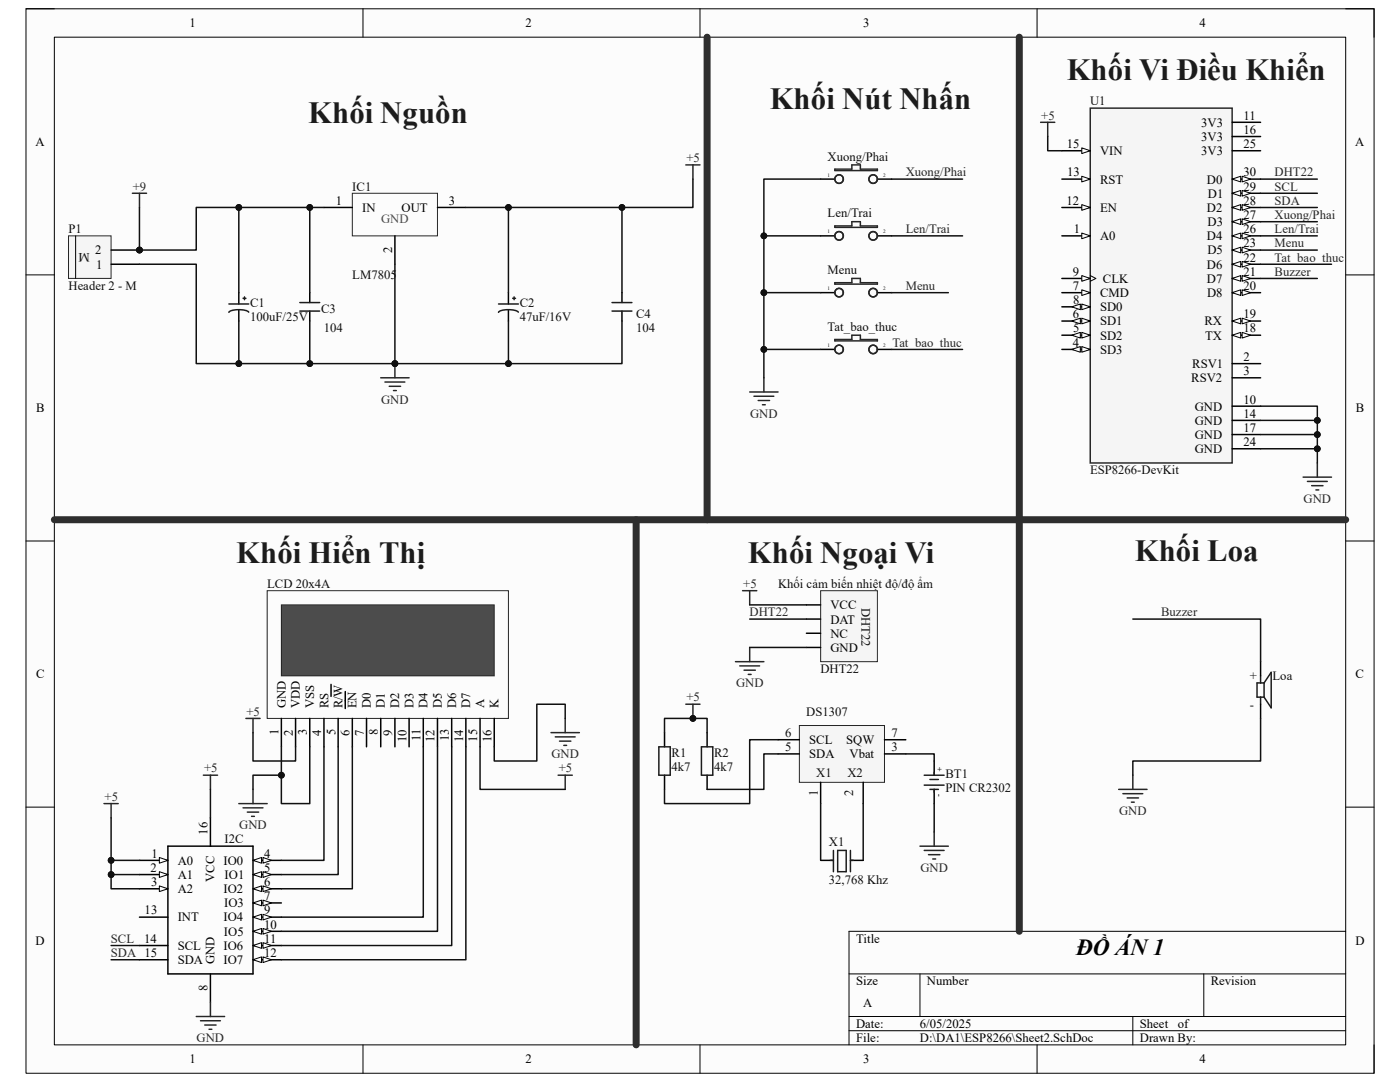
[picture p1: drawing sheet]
<svg xmlns="http://www.w3.org/2000/svg" width="279mm" height="216mm" viewBox="0 0 279 216" stroke-linecap="round" stroke-linejoin="round" font-family="sans-serif">
<path d="M5.2 1.8h269v212.4h-269z" fill-rule="evenodd" fill="#fcfcfc"/>
<path d="M5.2 1.8h269v212.4h-269z" fill="none" stroke="#000" stroke-width=".2"/>
<path d="M10.8 7.4h257.8v201.1h-257.8z" fill-rule="evenodd" fill="#fcfcfc"/>
<g fill="none" stroke="#000" stroke-width=".2">
<path d="M5.2 1.7h5.6M10.8 7.4h257.8v201.1h-257.8zM72.4 1.7v5.7M139.7 1.8v5.6M207 1.8v5.6M268.6 1.8h5.6v5.6M5.2 54.9h5.6M268.6 54.9h5.6M5.2 107.9h5.6M268.6 107.9h5.6M5.2 161.1h5.6M268.6 161.1h5.6"/>
<path d="M169.4 194.3h99.2M183.6 194.3v8.5M240.2 194.3v8.5M268.6 185.8h-99.2v22.7M72.4 208.5v5.7M139.7 208.5v5.7M169.4 202.8h99.2M169.4 205.7h99.2M207 208.5v5.7M226.1 202.8v5.7M274.2 208.5v5.7"/>
</g>
<path d="M217.6 21.6h28.3v70.8h-28.3z" fill-rule="evenodd" fill="#f5f5f5"/>
<path d="M217.6 21.6h28.3v70.8h-28.3z" fill="none" stroke="#262626" stroke-width=".3"/>
<path d="M211.9 30.1h5.7" fill="none" stroke="#000" stroke-width=".3"/>
<path d="M215.9 29.5l1.7 .6-1.7 .5z" fill="#fbfbfb"/>
<path d="M215.9 29.5l1.7 .6-1.7 .5z" fill="none" stroke="#000" stroke-width=".2"/>
<path d="M211.9 35.7h5.7" fill="none" stroke="#000" stroke-width=".3"/>
<path d="M215.9 35.2l1.7 .5-1.7 .6z" fill="#fbfbfb"/>
<path d="M215.9 35.2l1.7 .5-1.7 .6z" fill="none" stroke="#000" stroke-width=".2"/>
<path d="M211.9 41.4h5.7" fill="none" stroke="#000" stroke-width=".3"/>
<path d="M215.9 40.8l1.7 .6-1.7 .6z" fill="#fbfbfb"/>
<path d="M215.9 40.8l1.7 .6-1.7 .6z" fill="none" stroke="#000" stroke-width=".2"/>
<path d="M211.9 47.1h5.7" fill="none" stroke="#000" stroke-width=".3"/>
<path d="M215.9 46.5l1.7 .6-1.7 .5z" fill="#fbfbfb"/>
<path d="M215.9 46.5l1.7 .6-1.7 .5z" fill="none" stroke="#000" stroke-width=".2"/>
<path d="M211.9 55.6h5.7" fill="none" stroke="#000" stroke-width=".3"/>
<path d="M215.9 55l1.7 .6-1.7 .5z" fill="#fbfbfb"/>
<path d="M215.9 55l1.7 .6-1.7 .5zM217.6 55l1.1 .6-1.1 .5" fill="none" stroke="#000" stroke-width=".2"/>
<path d="M211.9 58.4h5.7" fill="none" stroke="#000" stroke-width=".3"/>
<path d="M215.9 57.8l1.7 .6-1.7 .6z" fill="#fbfbfb"/>
<path d="M215.9 57.8l1.7 .6-1.7 .6z" fill="none" stroke="#000" stroke-width=".2"/>
<path d="M211.9 61.2h5.7" fill="none" stroke="#000" stroke-width=".3"/>
<path d="M215.9 60.7l1.7 .5-1.7 .6z" fill="#fbfbfb"/>
<path d="M215.9 60.7l1.7 .5-1.7 .6z" fill="none" stroke="#000" stroke-width=".2"/>
<path d="M213.9 61.2l1.7-.5v1.1z" fill="#fbfbfb"/>
<path d="M213.9 61.2l1.7-.5v1.1z" fill="none" stroke="#000" stroke-width=".2"/>
<path d="M211.9 64.1h5.7" fill="none" stroke="#000" stroke-width=".3"/>
<path d="M215.9 63.5l1.7 .6-1.7 .5z" fill="#fbfbfb"/>
<path d="M215.9 63.5l1.7 .6-1.7 .5z" fill="none" stroke="#000" stroke-width=".2"/>
<path d="M213.9 64.1l1.7-.6v1.1z" fill="#fbfbfb"/>
<path d="M213.9 64.1l1.7-.6v1.1z" fill="none" stroke="#000" stroke-width=".2"/>
<path d="M211.9 66.9h5.7" fill="none" stroke="#000" stroke-width=".3"/>
<path d="M215.9 66.3l1.7 .6-1.7 .6z" fill="#fbfbfb"/>
<path d="M215.9 66.3l1.7 .6-1.7 .6z" fill="none" stroke="#000" stroke-width=".2"/>
<path d="M213.9 66.9l1.7-.6v1.2z" fill="#fbfbfb"/>
<path d="M213.9 66.9l1.7-.6v1.2z" fill="none" stroke="#000" stroke-width=".2"/>
<path d="M211.9 69.7h5.7" fill="none" stroke="#000" stroke-width=".3"/>
<path d="M215.9 69.2l1.7 .5-1.7 .6z" fill="#fbfbfb"/>
<path d="M215.9 69.2l1.7 .5-1.7 .6z" fill="none" stroke="#000" stroke-width=".2"/>
<path d="M213.9 69.7l1.7-.5v1.1z" fill="#fbfbfb"/>
<path d="M213.9 69.7l1.7-.5v1.1z" fill="none" stroke="#000" stroke-width=".2"/>
<path d="M245.9 24.4h5.7M245.9 27.2h5.7M245.9 30.1h5.7M245.9 35.7h5.7" fill="none" stroke="#000" stroke-width=".3"/>
<path d="M245.9 35.7l1.7-.5v1.1z" fill="#fbfbfb"/>
<path d="M245.9 35.7l1.7-.5v1.1z" fill="none" stroke="#000" stroke-width=".2"/>
<path d="M247.9 35.2l1.7 .5-1.7 .6z" fill="#fbfbfb"/>
<path d="M247.9 35.2l1.7 .5-1.7 .6z" fill="none" stroke="#000" stroke-width=".2"/>
<path d="M245.9 38.6h5.7" fill="none" stroke="#000" stroke-width=".3"/>
<path d="M245.9 38.6l1.7-.6v1.1z" fill="#fbfbfb"/>
<path d="M245.9 38.6l1.7-.6v1.1z" fill="none" stroke="#000" stroke-width=".2"/>
<path d="M247.9 38l1.7 .6-1.7 .5z" fill="#fbfbfb"/>
<path d="M247.9 38l1.7 .6-1.7 .5z" fill="none" stroke="#000" stroke-width=".2"/>
<path d="M245.9 41.4h5.7" fill="none" stroke="#000" stroke-width=".3"/>
<path d="M245.9 41.4l1.7-.6v1.2z" fill="#fbfbfb"/>
<path d="M245.9 41.4l1.7-.6v1.2z" fill="none" stroke="#000" stroke-width=".2"/>
<path d="M247.9 40.8l1.7 .6-1.7 .6z" fill="#fbfbfb"/>
<path d="M247.9 40.8l1.7 .6-1.7 .6z" fill="none" stroke="#000" stroke-width=".2"/>
<path d="M245.9 44.2h5.7" fill="none" stroke="#000" stroke-width=".3"/>
<path d="M245.9 44.2l1.7-.5v1.1z" fill="#fbfbfb"/>
<path d="M245.9 44.2l1.7-.5v1.1z" fill="none" stroke="#000" stroke-width=".2"/>
<path d="M247.9 43.7l1.7 .5-1.7 .6z" fill="#fbfbfb"/>
<path d="M247.9 43.7l1.7 .5-1.7 .6z" fill="none" stroke="#000" stroke-width=".2"/>
<path d="M245.9 47.1h5.7" fill="none" stroke="#000" stroke-width=".3"/>
<path d="M245.9 47.1l1.7-.6v1.1z" fill="#fbfbfb"/>
<path d="M245.9 47.1l1.7-.6v1.1z" fill="none" stroke="#000" stroke-width=".2"/>
<path d="M247.9 46.5l1.7 .6-1.7 .5z" fill="#fbfbfb"/>
<path d="M247.9 46.5l1.7 .6-1.7 .5z" fill="none" stroke="#000" stroke-width=".2"/>
<path d="M245.9 49.9h5.7" fill="none" stroke="#000" stroke-width=".3"/>
<path d="M245.9 49.9l1.7-.6v1.2z" fill="#fbfbfb"/>
<path d="M245.9 49.9l1.7-.6v1.2z" fill="none" stroke="#000" stroke-width=".2"/>
<path d="M247.9 49.3l1.7 .6-1.7 .6z" fill="#fbfbfb"/>
<path d="M247.9 49.3l1.7 .6-1.7 .6z" fill="none" stroke="#000" stroke-width=".2"/>
<path d="M245.9 52.7h5.7" fill="none" stroke="#000" stroke-width=".3"/>
<path d="M245.9 52.7l1.7-.5v1.1z" fill="#fbfbfb"/>
<path d="M245.9 52.7l1.7-.5v1.1z" fill="none" stroke="#000" stroke-width=".2"/>
<path d="M247.9 52.2l1.7 .5-1.7 .6z" fill="#fbfbfb"/>
<path d="M247.9 52.2l1.7 .5-1.7 .6z" fill="none" stroke="#000" stroke-width=".2"/>
<path d="M245.9 55.6h5.7" fill="none" stroke="#000" stroke-width=".3"/>
<path d="M245.9 55.6l1.7-.6v1.1z" fill="#fbfbfb"/>
<path d="M245.9 55.6l1.7-.6v1.1z" fill="none" stroke="#000" stroke-width=".2"/>
<path d="M247.9 55l1.7 .6-1.7 .5z" fill="#fbfbfb"/>
<path d="M247.9 55l1.7 .6-1.7 .5z" fill="none" stroke="#000" stroke-width=".2"/>
<path d="M245.9 58.4h5.7" fill="none" stroke="#000" stroke-width=".3"/>
<path d="M245.9 58.4l1.7-.6v1.2z" fill="#fbfbfb"/>
<path d="M245.9 58.4l1.7-.6v1.2z" fill="none" stroke="#000" stroke-width=".2"/>
<path d="M247.9 57.8l1.7 .6-1.7 .6z" fill="#fbfbfb"/>
<path d="M247.9 57.8l1.7 .6-1.7 .6z" fill="none" stroke="#000" stroke-width=".2"/>
<path d="M245.9 64.1h5.7" fill="none" stroke="#000" stroke-width=".3"/>
<path d="M245.9 64.1l1.7-.6v1.1z" fill="#fbfbfb"/>
<path d="M245.9 64.1l1.7-.6v1.1z" fill="none" stroke="#000" stroke-width=".2"/>
<path d="M247.9 63.5l1.7 .6-1.7 .5z" fill="#fbfbfb"/>
<path d="M247.9 63.5l1.7 .6-1.7 .5z" fill="none" stroke="#000" stroke-width=".2"/>
<path d="M245.9 66.9h5.7" fill="none" stroke="#000" stroke-width=".3"/>
<path d="M245.9 66.9l1.7-.6v1.2z" fill="#fbfbfb"/>
<path d="M245.9 66.9l1.7-.6v1.2z" fill="none" stroke="#000" stroke-width=".2"/>
<path d="M247.9 66.3l1.7 .6-1.7 .6z" fill="#fbfbfb"/>
<path d="M247.9 66.3l1.7 .6-1.7 .6z" fill="none" stroke="#000" stroke-width=".2"/>
<path d="M64.7 41.4h5.6M78.8 47.1v5.6M87.3 41.4h5.7M245.9 72.6h5.7M245.9 75.4h5.7M245.9 81h5.7M245.9 83.9h5.7M245.9 86.7h5.7M245.9 89.5h5.7" fill="none" stroke="#000" stroke-width=".3"/>
<path d="M207.7 24.4h2.8M209.1 24.4v2.8" fill="none" stroke="#262626" stroke-width=".3"/>
<path d="M70.3 38.6h17v8.5h-17z" fill="none" stroke="#262626" stroke-width=".2"/>
<circle cx="27.8" cy="49.9" r=".57" fill="#0e0e0e"/>
<circle cx="27.8" cy="49.9" r=".57" fill="none" stroke="#0e0e0e" stroke-width=".2"/>
<path d="M13.7 47.1h8.5v8.5h-8.5z" fill-rule="evenodd" fill="#f5f5f5"/>
<path d="M13.7 47.1h8.5v8.5h-8.5z" fill="none" stroke="#262626" stroke-width=".2"/>
<path d="M22.2 52.7h5.6M22.2 49.9h5.6" fill="none" stroke="#000" stroke-width=".3"/>
<circle cx="27.8" cy="49.9" r=".57" fill="#0e0e0e"/>
<circle cx="27.8" cy="49.9" r=".57" fill="none" stroke="#0e0e0e" stroke-width=".2"/>
<path d="M15.1 47.1v8.5" fill="none" stroke="#000" stroke-width=".2"/>
<path d="M47.7 58.4v2.3M61.8 58.4v2M101.5 58.4v2.3M124.1 58.4v2M47.7 61.8v2.3M61.8 62.1v2M101.5 61.8v2.3M124.1 62.1v2" fill="none" stroke="#000" stroke-width=".3"/>
<path d="M48.5 59.5h.6M48.8 59.2v.6M102.3 59.5h.6M102.6 59.2v.6M45.7 60.7h3.9M49.6 62.3a4.3 4.3 0 0 0-3.8-.1l-.1 .1M59.8 60.4h4M59.8 62.1h4M99.5 60.7h4M103.4 62.3a4 4 0 0 0-3.9 0M122.1 60.4h4M122.1 62.1h4" fill="none" stroke="#1c1c1c" stroke-width=".3"/>
<path d="M76 75.4h5.6M76.8 76.2h4M77.7 77.1h2.2M78.5 77.9h.6M78.8 72.6v2.8" fill="none" stroke="#262626" stroke-width=".3"/>
<circle cx="78.8" cy="72.6" r=".57" fill="#0e0e0e"/>
<circle cx="78.8" cy="72.6" r=".57" fill="none" stroke="#0e0e0e" stroke-width=".2"/>
<path d="M26.4 38.6h2.8M27.8 38.6v2.8M136.9 32.9h2.8M138.3 32.9v2.8M223.3 157.5h5.6M224.1 158.4h4M224.9 159.2h2.3M226.1 154.7v2.8M225.8 160.1h.6" fill="none" stroke="#262626" stroke-width=".3"/>
<path d="M53.3 117.9h48.2v25.5h-48.2z" fill="none" stroke="#262626" stroke-width=".2"/>
<g fill="none" stroke="#000" stroke-width=".3">
<path d="M66.1 136.6v2.4M68.9 138v3.4M56.2 143.4v5.6M59 143.4v5.6M61.8 143.4v5.6M64.7 143.4v5.6M67.5 143.4v5.6M70.3 143.4v5.6M73.1 143.4v5.6M76 143.4v5.6M78.8 143.4v5.6M81.6 143.4v5.6"/>
<path d="M84.5 143.4v5.6M87.3 143.4v5.6M90.1 143.4v5.6M93 143.4v5.6M95.8 143.4v5.6M98.6 143.4v5.6"/>
</g>
<path d="M56.2 120.7h42.4v14.2h-42.4z" fill-rule="evenodd" fill="#4c4c4c"/>
<path d="M56.2 120.7h42.4v14.2h-42.4z" fill="none" stroke="#262626" stroke-width=".2"/>
<path d="M27.8 171.7h5.7" fill="none" stroke="#000" stroke-width=".3"/>
<path d="M31.8 171.1l1.7 .6-1.7 .5z" fill="#fbfbfb"/>
<path d="M31.8 171.1l1.7 .6-1.7 .5z" fill="none" stroke="#000" stroke-width=".2"/>
<path d="M27.8 174.5h5.7" fill="none" stroke="#000" stroke-width=".3"/>
<path d="M31.8 173.9l1.7 .6-1.7 .6z" fill="#fbfbfb"/>
<path d="M31.8 173.9l1.7 .6-1.7 .6z" fill="none" stroke="#000" stroke-width=".2"/>
<path d="M27.8 177.3h5.7" fill="none" stroke="#000" stroke-width=".3"/>
<path d="M31.8 176.8l1.7 .5-1.7 .6z" fill="#fbfbfb"/>
<path d="M31.8 176.8l1.7 .5-1.7 .6z" fill="none" stroke="#000" stroke-width=".2"/>
<path d="M50.5 171.7h5.7" fill="none" stroke="#000" stroke-width=".3"/>
<path d="M50.5 171.7l1.7-.6v1.1z" fill="#fbfbfb"/>
<path d="M50.5 171.7l1.7-.6v1.1z" fill="none" stroke="#000" stroke-width=".2"/>
<path d="M52.5 171.1l1.7 .6-1.7 .5z" fill="#fbfbfb"/>
<path d="M52.5 171.1l1.7 .6-1.7 .5z" fill="none" stroke="#000" stroke-width=".2"/>
<path d="M50.5 174.5h5.7" fill="none" stroke="#000" stroke-width=".3"/>
<path d="M50.5 174.5l1.7-.6v1.2z" fill="#fbfbfb"/>
<path d="M50.5 174.5l1.7-.6v1.2z" fill="none" stroke="#000" stroke-width=".2"/>
<path d="M52.5 173.9l1.7 .6-1.7 .6z" fill="#fbfbfb"/>
<path d="M52.5 173.9l1.7 .6-1.7 .6z" fill="none" stroke="#000" stroke-width=".2"/>
<path d="M50.5 177.3h5.7" fill="none" stroke="#000" stroke-width=".3"/>
<path d="M50.5 177.3l1.7-.5v1.1z" fill="#fbfbfb"/>
<path d="M50.5 177.3l1.7-.5v1.1z" fill="none" stroke="#000" stroke-width=".2"/>
<path d="M52.5 176.8l1.7 .5-1.7 .6z" fill="#fbfbfb"/>
<path d="M52.5 176.8l1.7 .5-1.7 .6z" fill="none" stroke="#000" stroke-width=".2"/>
<path d="M50.5 180.2h5.7" fill="none" stroke="#000" stroke-width=".3"/>
<path d="M50.5 180.2l1.7-.6v1.1z" fill="#fbfbfb"/>
<path d="M50.5 180.2l1.7-.6v1.1z" fill="none" stroke="#000" stroke-width=".2"/>
<path d="M52.5 179.6l1.7 .6-1.7 .5z" fill="#fbfbfb"/>
<path d="M52.5 179.6l1.7 .6-1.7 .5z" fill="none" stroke="#000" stroke-width=".2"/>
<path d="M50.5 183h5.7" fill="none" stroke="#000" stroke-width=".3"/>
<path d="M50.5 183l1.7-.6v1.2z" fill="#fbfbfb"/>
<path d="M50.5 183l1.7-.6v1.2z" fill="none" stroke="#000" stroke-width=".2"/>
<path d="M52.5 182.4l1.7 .6-1.7 .6z" fill="#fbfbfb"/>
<path d="M52.5 182.4l1.7 .6-1.7 .6z" fill="none" stroke="#000" stroke-width=".2"/>
<path d="M50.5 185.8h5.7" fill="none" stroke="#000" stroke-width=".3"/>
<path d="M50.5 185.8l1.7-.5v1.1z" fill="#fbfbfb"/>
<path d="M50.5 185.8l1.7-.5v1.1z" fill="none" stroke="#000" stroke-width=".2"/>
<path d="M52.5 185.3l1.7 .5-1.7 .6z" fill="#fbfbfb"/>
<path d="M52.5 185.3l1.7 .5-1.7 .6z" fill="none" stroke="#000" stroke-width=".2"/>
<path d="M50.5 188.7h5.7" fill="none" stroke="#000" stroke-width=".3"/>
<path d="M50.5 188.7l1.7-.6v1.1z" fill="#fbfbfb"/>
<path d="M50.5 188.7l1.7-.6v1.1z" fill="none" stroke="#000" stroke-width=".2"/>
<path d="M52.5 188.1l1.7 .6-1.7 .5z" fill="#fbfbfb"/>
<path d="M52.5 188.1l1.7 .6-1.7 .5z" fill="none" stroke="#000" stroke-width=".2"/>
<path d="M50.5 191.5h5.7" fill="none" stroke="#000" stroke-width=".3"/>
<path d="M50.5 191.5l1.7-.6v1.2z" fill="#fbfbfb"/>
<path d="M50.5 191.5l1.7-.6v1.2z" fill="none" stroke="#000" stroke-width=".2"/>
<path d="M52.5 190.9l1.7 .6-1.7 .6z" fill="#fbfbfb"/>
<path d="M52.5 190.9l1.7 .6-1.7 .6z" fill="none" stroke="#000" stroke-width=".2"/>
<g fill="none" stroke="#000" stroke-width=".3">
<path d="M163.8 35.7h2.8M175.1 35.7h2.8M163.8 47.1h2.8M163.8 58.4h2.8M175.1 47.1h2.8M175.1 58.4h2.8M163.8 69.7h2.8M175.1 69.7h2.8M251.6 132v2.9M251.6 140.5v2.9M33.5 168.8h17v25.5h-17v-25.5M42 163.2v5.6"/>
<path d="M27.8 188.7h5.7M27.8 191.5h5.7M27.8 183h5.7M42 194.3v5.7"/>
</g>
<g fill="none" stroke="#262626" stroke-width=".3">
<path d="M166.6 33.8h3.4v-.9h1.7v.9h3.4v.2h-8.5zM166.6 45.1h3.4v-.9h1.7v.9h3.4v.3h-8.5zM166.6 56.4h3.4v-.8h1.7v.8h3.4v.3h-8.5zM149.6 78.2h5.7M150.5 79.1h3.9M151.3 79.9h2.3M152.4 75.4v2.8M166.6 67.7h3.4v-.8h1.7v.8h3.4v.3h-8.5zM152.2 80.8h.5M260.1 95.2h5.6M260.9 96.1h4M261.8 96.9h2.2"/>
<path d="M262.6 97.8h.6M262.9 92.4v2.8M148.2 117.9h2.8M149.6 117.9v2.8M146.8 132h5.6M147.6 132.9h4M148.5 133.7h2.2M149.3 134.6h.6M149.6 129.2v2.8M40.6 154.7h2.8M42 154.7v2.8M49.1 143.4h2.8"/>
<path d="M50.5 143.4v2.8M50.5 157.5v2.8M110 146.2h5.6M110.8 147h4M111.4 154.7h2.8M111.7 147.9h2.2M112.5 148.7h.6M112.8 143.4v2.8M112.8 154.7v2.8M20.8 160.3h2.8M22.2 160.3v2.9M47.7 160.3h5.6"/>
<path d="M48.5 161.2h4M49.4 162h2.2M50.2 162.9h.6M42 200v2.8M39.2 202.8h5.6M40 203.7h4M40.9 204.5h2.2M41.7 205.4h.6"/>
<circle cx="167.5" cy="35.7" r=".85"/>
<circle cx="174.3" cy="35.7" r=".85"/>
<circle cx="167.5" cy="47.1" r=".85"/>
<circle cx="167.5" cy="58.4" r=".85"/>
<circle cx="174.3" cy="58.4" r=".85"/>
<circle cx="174.3" cy="47.1" r=".85"/>
<circle cx="167.5" cy="69.7" r=".85"/>
<circle cx="174.3" cy="69.7" r=".85"/>
</g>
<path d="M141.1 7.4v96.3M203.4 7.4v178.4M10.8 103.7h257.8M127 103.7v104.8" fill="none" stroke="#2e2e2e" stroke-width="1.4"/>
<path d="M251.6 134.9v1.4M251.6 139.1v1.4M252.3 136.3h-1.4v2.8h1.4M252.3 136.3v2.8M252.3 136.3l1.4-2.1v7l-1.4-2.1" fill="none" stroke="#1c1c1c" stroke-width=".3"/>
<path d="M159.5 144.8h17v11.3h-17z" fill-rule="evenodd" fill="#f5f5f5"/>
<path d="M159.5 144.8h17v11.3h-17z" fill="none" stroke="#262626" stroke-width=".2"/>
<g fill="none" stroke="#000" stroke-width=".3">
<path d="M132.6 146.2v2.8M132.6 154.7v2.8M141.1 146.2v2.8M141.1 154.7v2.8M155.3 150.4h4.2M155.3 147.6h4.2M163.8 156.1v4.2M172.3 156.1v4.2M176.5 150.4h4.3M176.5 147.6h4.3M186.4 151.8v2.9M186.4 157.5v2.8"/>
<path d="M163.8 171.7h2.5M169.7 171.7h2.6"/>
</g>
<g fill="none" stroke="#1c1c1c" stroke-width=".3">
<path d="M131.5 149h2.3v5.7h-2.3zM140 149h2.3v5.7h-2.3zM184.4 154.7h4M184.4 156.7h4M185.6 155.5h1.7M185.6 157.5h1.7M186.4 154.1v.6M186.4 157.5v.6M165.8 171.7h.5M166.3 169.7v4.2M167.2 169.7h1.7v4.2h-1.7zM169.7 169.7v4.2"/>
<path d="M169.7 171.7h.6"/>
</g>
<path d="M136.9 140.5h2.8M138.3 140.5v2.9M183.6 168.8h5.7M184.4 169.7h4M185.3 170.5h2.3M186.2 171.4h.5M186.4 166v2.8" fill="none" stroke="#262626" stroke-width=".3"/>
<circle cx="138.3" cy="143.4" r=".57" fill="#0e0e0e"/>
<circle cx="138.3" cy="143.4" r=".57" fill="none" stroke="#0e0e0e" stroke-width=".2"/>
<path d="M163.8 117.9h11.3v14.1h-11.3z" fill-rule="evenodd" fill="#f5f5f5"/>
<path d="M163.8 117.9h11.3v14.1h-11.3z" fill="none" stroke="#262626" stroke-width=".2"/>
<path d="M160.9 120.7h2.9M160.9 123.5h2.9M160.9 126.4h2.9M160.9 129.2h2.9" fill="none" stroke="#000" stroke-width=".3"/>
<path d="M209.1 27.2v2.9h2.8M251.6 35.7h11.3M251.6 38.6h11.3M64.7 41.4h-2.9v17M251.6 41.4h11.3M251.6 44.2h11.3" fill="none" stroke="#0e0e0e" stroke-width=".3"/>
<circle cx="61.8" cy="41.4" r=".57" fill="#0e0e0e"/>
<circle cx="61.8" cy="41.4" r=".57" fill="none" stroke="#0e0e0e" stroke-width=".2"/>
<path d="M47.7 64.1v8.5" fill="none" stroke="#0e0e0e" stroke-width=".3"/>
<circle cx="47.7" cy="72.6" r=".57" fill="#0e0e0e"/>
<circle cx="47.7" cy="72.6" r=".57" fill="none" stroke="#0e0e0e" stroke-width=".2"/>
<path d="M47.7 41.4v17" fill="none" stroke="#0e0e0e" stroke-width=".3"/>
<circle cx="47.7" cy="41.4" r=".57" fill="#0e0e0e"/>
<circle cx="47.7" cy="41.4" r=".57" fill="none" stroke="#0e0e0e" stroke-width=".2"/>
<path d="M101.5 64.1v8.5" fill="none" stroke="#0e0e0e" stroke-width=".3"/>
<circle cx="101.5" cy="72.6" r=".57" fill="#0e0e0e"/>
<circle cx="101.5" cy="72.6" r=".57" fill="none" stroke="#0e0e0e" stroke-width=".2"/>
<path d="M101.5 41.4v17" fill="none" stroke="#0e0e0e" stroke-width=".3"/>
<circle cx="101.5" cy="41.4" r=".57" fill="#0e0e0e"/>
<circle cx="101.5" cy="41.4" r=".57" fill="none" stroke="#0e0e0e" stroke-width=".2"/>
<path d="M138.3 35.7v5.7h-14.2" fill="none" stroke="#0e0e0e" stroke-width=".3"/>
<circle cx="124.1" cy="41.4" r=".57" fill="#0e0e0e"/>
<circle cx="124.1" cy="41.4" r=".57" fill="none" stroke="#0e0e0e" stroke-width=".2"/>
<path d="M78.8 52.7v19.9" fill="none" stroke="#0e0e0e" stroke-width=".3"/>
<circle cx="78.8" cy="72.6" r=".57" fill="#0e0e0e"/>
<circle cx="78.8" cy="72.6" r=".57" fill="none" stroke="#0e0e0e" stroke-width=".2"/>
<path d="M27.8 52.7h11.4v19.9h22.6v-8.5" fill="none" stroke="#0e0e0e" stroke-width=".3"/>
<circle cx="47.7" cy="72.6" r=".57" fill="#0e0e0e"/>
<circle cx="47.7" cy="72.6" r=".57" fill="none" stroke="#0e0e0e" stroke-width=".2"/>
<circle cx="61.8" cy="72.6" r=".57" fill="#0e0e0e"/>
<circle cx="61.8" cy="72.6" r=".57" fill="none" stroke="#0e0e0e" stroke-width=".2"/>
<path d="M27.8 41.4v8.5h11.4v-8.5h22.6" fill="none" stroke="#0e0e0e" stroke-width=".3"/>
<circle cx="27.8" cy="49.9" r=".57" fill="#0e0e0e"/>
<circle cx="27.8" cy="49.9" r=".57" fill="none" stroke="#0e0e0e" stroke-width=".2"/>
<circle cx="47.7" cy="41.4" r=".57" fill="#0e0e0e"/>
<circle cx="47.7" cy="41.4" r=".57" fill="none" stroke="#0e0e0e" stroke-width=".2"/>
<circle cx="61.8" cy="41.4" r=".57" fill="#0e0e0e"/>
<circle cx="61.8" cy="41.4" r=".57" fill="none" stroke="#0e0e0e" stroke-width=".2"/>
<path d="M124.1 64.1v8.5h-62.3" fill="none" stroke="#0e0e0e" stroke-width=".3"/>
<circle cx="61.8" cy="72.6" r=".57" fill="#0e0e0e"/>
<circle cx="61.8" cy="72.6" r=".57" fill="none" stroke="#0e0e0e" stroke-width=".2"/>
<circle cx="78.8" cy="72.6" r=".57" fill="#0e0e0e"/>
<circle cx="78.8" cy="72.6" r=".57" fill="none" stroke="#0e0e0e" stroke-width=".2"/>
<circle cx="101.5" cy="72.6" r=".57" fill="#0e0e0e"/>
<circle cx="101.5" cy="72.6" r=".57" fill="none" stroke="#0e0e0e" stroke-width=".2"/>
<path d="M93 41.4h31.1v17" fill="none" stroke="#0e0e0e" stroke-width=".3"/>
<circle cx="101.5" cy="41.4" r=".57" fill="#0e0e0e"/>
<circle cx="101.5" cy="41.4" r=".57" fill="none" stroke="#0e0e0e" stroke-width=".2"/>
<circle cx="124.1" cy="41.4" r=".57" fill="#0e0e0e"/>
<circle cx="124.1" cy="41.4" r=".57" fill="none" stroke="#0e0e0e" stroke-width=".2"/>
<path d="M251.6 47.1h11.3M251.6 55.6h11.3M226.1 123.5h25.5v8.5M61.8 149v11.3h-5.6v-5.6" fill="none" stroke="#0e0e0e" stroke-width=".3"/>
<circle cx="56.2" cy="154.7" r=".57" fill="#0e0e0e"/>
<circle cx="56.2" cy="154.7" r=".57" fill="none" stroke="#0e0e0e" stroke-width=".2"/>
<path d="M56.2 149v5.7h-5.7v2.8" fill="none" stroke="#0e0e0e" stroke-width=".3"/>
<circle cx="56.2" cy="154.7" r=".57" fill="#0e0e0e"/>
<circle cx="56.2" cy="154.7" r=".57" fill="none" stroke="#0e0e0e" stroke-width=".2"/>
<path d="M50.5 146.2v5.6h8.5v-2.8M95.8 149v8.5h17M112.8 143.4v-2.9h-5.7v11.3h-8.5v-2.8M22.2 163.2v8.5h5.6" fill="none" stroke="#0e0e0e" stroke-width=".3"/>
<circle cx="22.2" cy="171.7" r=".57" fill="#0e0e0e"/>
<circle cx="22.2" cy="171.7" r=".57" fill="none" stroke="#0e0e0e" stroke-width=".2"/>
<path d="M22.2 171.7v2.8h5.6" fill="none" stroke="#0e0e0e" stroke-width=".3"/>
<circle cx="22.2" cy="174.5" r=".57" fill="#0e0e0e"/>
<circle cx="22.2" cy="174.5" r=".57" fill="none" stroke="#0e0e0e" stroke-width=".2"/>
<circle cx="22.2" cy="171.7" r=".57" fill="#0e0e0e"/>
<circle cx="22.2" cy="171.7" r=".57" fill="none" stroke="#0e0e0e" stroke-width=".2"/>
<path d="M22.2 174.5v2.8h5.6" fill="none" stroke="#0e0e0e" stroke-width=".3"/>
<circle cx="22.2" cy="174.5" r=".57" fill="#0e0e0e"/>
<circle cx="22.2" cy="174.5" r=".57" fill="none" stroke="#0e0e0e" stroke-width=".2"/>
<g fill="none" stroke="#0e0e0e" stroke-width=".3">
<path d="M251.6 83.9h11.3M149.6 123.5h11.3M149.6 129.2h11.3M42 157.5v5.7M64.7 149v22.7h-8.5M67.5 149v25.5h-11.3M70.3 149v28.3h-14.1M84.5 149v34h-28.3M87.3 149v36.8h-31.1M90.1 149v39.7h-33.9M93 149v42.5h-36.8M22.2 188.7h5.6"/>
<path d="M22.2 191.5h5.6"/>
</g>
<circle cx="262.9" cy="83.9" r=".57" fill="#0e0e0e"/>
<circle cx="262.9" cy="83.9" r=".57" fill="none" stroke="#0e0e0e" stroke-width=".2"/>
<path d="M251.6 86.7h11.3" fill="none" stroke="#0e0e0e" stroke-width=".3"/>
<circle cx="262.9" cy="86.7" r=".57" fill="#0e0e0e"/>
<circle cx="262.9" cy="86.7" r=".57" fill="none" stroke="#0e0e0e" stroke-width=".2"/>
<path d="M251.6 89.5h11.3" fill="none" stroke="#0e0e0e" stroke-width=".3"/>
<circle cx="262.9" cy="89.6" r=".57" fill="#0e0e0e"/>
<circle cx="262.9" cy="89.6" r=".57" fill="none" stroke="#0e0e0e" stroke-width=".2"/>
<path d="M177.9 35.7h14.2M152.4 47.1h11.4M177.9 47.1h14.2M177.9 69.7h14.2M149.6 120.7h11.3" fill="none" stroke="#0e0e0e" stroke-width=".3"/>
<circle cx="152.4" cy="47.1" r=".57" fill="#0e0e0e"/>
<circle cx="152.4" cy="47.1" r=".57" fill="none" stroke="#0e0e0e" stroke-width=".2"/>
<path d="M152.4 58.4h11.4" fill="none" stroke="#0e0e0e" stroke-width=".3"/>
<circle cx="152.4" cy="58.4" r=".57" fill="#0e0e0e"/>
<circle cx="152.4" cy="58.4" r=".57" fill="none" stroke="#0e0e0e" stroke-width=".2"/>
<path d="M152.4 69.7h11.4" fill="none" stroke="#0e0e0e" stroke-width=".3"/>
<circle cx="152.4" cy="69.7" r=".57" fill="#0e0e0e"/>
<circle cx="152.4" cy="69.7" r=".57" fill="none" stroke="#0e0e0e" stroke-width=".2"/>
<path d="M163.8 35.7h-11.4v39.7M251.6 143.4v8.4h-25.5v2.9" fill="none" stroke="#0e0e0e" stroke-width=".3"/>
<circle cx="152.4" cy="47.1" r=".57" fill="#0e0e0e"/>
<circle cx="152.4" cy="47.1" r=".57" fill="none" stroke="#0e0e0e" stroke-width=".2"/>
<circle cx="152.4" cy="58.4" r=".57" fill="#0e0e0e"/>
<circle cx="152.4" cy="58.4" r=".57" fill="none" stroke="#0e0e0e" stroke-width=".2"/>
<circle cx="152.4" cy="69.7" r=".57" fill="#0e0e0e"/>
<circle cx="152.4" cy="69.7" r=".57" fill="none" stroke="#0e0e0e" stroke-width=".2"/>
<path d="M177.9 58.4h11.4M251.6 52.7h14.1M251.6 49.9h11.3M132.6 146.2v-2.8h8.5v2.8M155.3 147.6h-5.7v12.7h-17v-2.8M155.3 150.4h-2.9v7.1h-11.3M163.8 160.3v11.4M172.3 160.3v11.4M186.4 160.3v5.7" fill="none" stroke="#0e0e0e" stroke-width=".3"/>
<circle cx="138.3" cy="143.4" r=".57" fill="#0e0e0e"/>
<circle cx="138.3" cy="143.4" r=".57" fill="none" stroke="#0e0e0e" stroke-width=".2"/>
<path d="M251.6 81h11.3v11.4M180.8 150.4h5.6v1.4" fill="none" stroke="#0e0e0e" stroke-width=".3"/>
<circle cx="262.9" cy="83.9" r=".57" fill="#0e0e0e"/>
<circle cx="262.9" cy="83.9" r=".57" fill="none" stroke="#0e0e0e" stroke-width=".2"/>
<circle cx="262.9" cy="86.7" r=".57" fill="#0e0e0e"/>
<circle cx="262.9" cy="86.7" r=".57" fill="none" stroke="#0e0e0e" stroke-width=".2"/>
<circle cx="262.9" cy="89.6" r=".57" fill="#0e0e0e"/>
<circle cx="262.9" cy="89.6" r=".57" fill="none" stroke="#0e0e0e" stroke-width=".2"/>
<g font-size="6.1" fill="#1c1c1c">
<text x="212.9" y="16">Khối Vi Điều Khiển</text>
<text x="153.6" y="21.7">Khối Nút Nhấn</text>
<text x="61.5" y="24.5">Khối Nguồn</text>
<text x="47.2" y="112.3">Khối Hiển Thị</text>
<text x="149.3" y="112.3">Khối Ngoại Vi</text>
<text x="226.5" y="112">Khối Loa</text>
</g>
<text font-size="4.6" x="214.8" y="190.5">ĐỒ ÁN 1</text>
<g font-size="2.5">
<text x="37.8" y="5.5">1</text>
<text x="104.9" y="5.5">2</text>
<text x="172.2" y="5.5">3</text>
<text x="239.4" y="5.5">4</text>
<text x="248.2" y="23.9">11</text>
<text x="7.1" y="29.2">A</text>
<text x="212.9" y="29.5">15</text>
<text x="239.7" y="25.3">3V3</text>
<text x="239.7" y="28.1">3V3</text>
<text x="248.2" y="26.7">16</text>
<text x="248.2" y="29.5">25</text>
<text x="270.5" y="29.2">A</text>
<text x="213" y="35.2">13</text>
<text x="219.5" y="30.9">VIN</text>
<text x="239.7" y="30.9">3V3</text>
<text x="248.2" y="35.2">30</text>
<text x="67.1" y="40.9">1</text>
<text x="89.6" y="40.9">3</text>
<text x="212.8" y="40.9">12</text>
<text x="219.5" y="36.6">RST</text>
<text x="240.9" y="36.6">D0</text>
<text x="241.1" y="39.5">D1</text>
<text x="248.2" y="38">29</text>
<text x="248.2" y="40.9">28</text>
<text x="72.3" y="42.2">IN</text>
<text x="80.1" y="42.2">OUT</text>
<text x="214.3" y="46.5">1</text>
<text x="219.5" y="42.2">EN</text>
<text x="219.5" y="47.9">A0</text>
<text x="240.9" y="42.2">D2</text>
<text x="240.9" y="47.9">D4</text>
<text x="241" y="45.1">D3</text>
<text x="248.2" y="43.7">27</text>
<text x="248.2" y="46.5">26</text>
<text x="19" y="50.8">2</text>
<text x="19.2" y="53.6">1</text>
<text x="78.3" y="50.5" transform="rotate(-90 78.3 50.5)">2</text>
<text x="240.9" y="53.6">D6</text>
<text x="241" y="50.8">D5</text>
<text x="248.2" y="49.4">23</text>
<text x="248.2" y="52.2">22</text>
<text x="214.1" y="55">9</text>
<text x="214.1" y="57.8">7</text>
<text x="219.5" y="59.3">CMD</text>
<text x="220.1" y="56.4">CLK</text>
<text x="240.9" y="56.4">D7</text>
<text x="240.9" y="59.3">D8</text>
<text x="248.2" y="55">21</text>
<text x="248.2" y="57.8">20</text>
<text x="214.1" y="63.5">6</text>
<text x="214.2" y="60.7">8</text>
<text x="219.5" y="62.1">SD0</text>
<text x="219.5" y="64.9">SD1</text>
<text x="240.4" y="64.9">RX</text>
<text x="248.2" y="63.5">19</text>
<text x="214.1" y="69.2">4</text>
<text x="214.2" y="66.3">5</text>
<text x="219.5" y="67.8">SD2</text>
<text x="219.5" y="70.6">SD3</text>
<text x="240.5" y="67.8">TX</text>
<text x="248.2" y="66.3">18</text>
<text x="237.7" y="76.2">RSV2</text>
<text x="237.9" y="73.4">RSV1</text>
<text x="248.2" y="72">2</text>
<text x="248.2" y="74.8">3</text>
<text x="7.2" y="82.3">B</text>
<text x="238.5" y="81.9">GND</text>
<text x="248.2" y="80.5">10</text>
<text x="248.2" y="83.3">14</text>
<text x="270.6" y="82.3">B</text>
<text x="238.5" y="84.8">GND</text>
<text x="238.5" y="87.6">GND</text>
<text x="248.2" y="86.1">17</text>
<text x="248.2" y="89">24</text>
<text x="238.5" y="90.4">GND</text>
<text x="165.7" y="121.6">VCC</text>
<text x="165.7" y="124.4">DAT</text>
<text x="165.7" y="127.2">NC</text>
<text x="165.7" y="130">GND</text>
<text x="7.2" y="135.4">C</text>
<text x="270.5" y="135.4">C</text>
<text x="57" y="141.4" transform="rotate(-90 57 141.4)">GND</text>
<text x="59.9" y="141.4" transform="rotate(-90 59.9 141.4)">VDD</text>
<text x="62.7" y="141.4" transform="rotate(-90 62.7 141.4)">VSS</text>
<text x="65.5" y="141.4" transform="rotate(-90 65.5 141.4)">RS</text>
<text x="68.3" y="141.4" transform="rotate(-90 68.3 141.4)">R/W</text>
<text x="71.2" y="141.4" transform="rotate(-90 71.2 141.4)">EN</text>
<text x="74" y="141.4" transform="rotate(-90 74 141.4)">D0</text>
<text x="76.8" y="141.4" transform="rotate(-90 76.8 141.4)">D1</text>
<text x="79.7" y="141.4" transform="rotate(-90 79.7 141.4)">D2</text>
<text x="82.5" y="141.4" transform="rotate(-90 82.5 141.4)">D3</text>
<text x="85.3" y="141.4" transform="rotate(-90 85.3 141.4)">D4</text>
<text x="88.2" y="141.4" transform="rotate(-90 88.2 141.4)">D5</text>
<text x="91" y="141.4" transform="rotate(-90 91 141.4)">D6</text>
<text x="93.9" y="141.4" transform="rotate(-90 93.9 141.4)">D7</text>
<text x="96.6" y="141.4" transform="rotate(-90 96.6 141.4)">A</text>
<text x="99.5" y="141.4" transform="rotate(-90 99.5 141.4)">K</text>
<text x="55.6" y="146.6" transform="rotate(-90 55.6 146.6)">1</text>
<text x="58.4" y="146.8" transform="rotate(-90 58.4 146.8)">2</text>
<text x="61.3" y="146.7" transform="rotate(-90 61.3 146.7)">3</text>
<text x="64.1" y="146.8" transform="rotate(-90 64.1 146.8)">4</text>
<text x="66.9" y="146.7" transform="rotate(-90 66.9 146.7)">5</text>
<text x="69.8" y="146.8" transform="rotate(-90 69.8 146.8)">6</text>
<text x="72.6" y="146.8" transform="rotate(-90 72.6 146.8)">7</text>
<text x="75.4" y="146.7" transform="rotate(-90 75.4 146.7)">8</text>
<text x="78.3" y="146.8" transform="rotate(-90 78.3 146.8)">9</text>
<text x="81.1" y="148.1" transform="rotate(-90 81.1 148.1)">10</text>
<text x="83.9" y="147.9" transform="rotate(-90 83.9 147.9)">11</text>
<text x="86.7" y="148.1" transform="rotate(-90 86.7 148.1)">12</text>
<text x="89.6" y="148" transform="rotate(-90 89.6 148)">13</text>
<text x="92.4" y="148.1" transform="rotate(-90 92.4 148.1)">14</text>
<text x="95.2" y="148" transform="rotate(-90 95.2 148)">15</text>
<text x="98.1" y="148.1" transform="rotate(-90 98.1 148.1)">16</text>
<text x="161.5" y="148.5">SCL</text>
<text x="168.9" y="148.5">SQW</text>
<text x="161.5" y="151.3">SDA</text>
<text x="169.5" y="151.3">Vbat</text>
<text x="41.4" y="166.6" transform="rotate(-90 41.4 166.6)">16</text>
<text x="30.1" y="173.9">2</text>
<text x="30.3" y="171.1">1</text>
<text x="35.5" y="172.5">A0</text>
<text x="44.6" y="172.5">IO0</text>
<text x="52.7" y="171.1">4</text>
<text x="52.7" y="173.9">5</text>
<text x="30.1" y="176.8">3</text>
<text x="35.5" y="175.4">A1</text>
<text x="35.5" y="178.2">A2</text>
<text x="42.8" y="176" transform="rotate(-90 42.8 176)">VCC</text>
<text x="44.6" y="178.2">IO2</text>
<text x="44.8" y="175.4">IO1</text>
<text x="52.7" y="176.8">6</text>
<text x="52.7" y="179.6">7</text>
<text x="28.9" y="182.5">13</text>
<text x="35.5" y="183.9">INT</text>
<text x="44.6" y="183.9">IO4</text>
<text x="44.7" y="181.1">IO3</text>
<text x="52.7" y="182.5">9</text>
<text x="52.7" y="185.3">10</text>
<text x="7.1" y="188.5">D</text>
<text x="28.7" y="188.1">14</text>
<text x="35.5" y="189.5">SCL</text>
<text x="44.6" y="189.5">IO6</text>
<text x="44.7" y="186.7">IO5</text>
<text x="52.7" y="188.1">11</text>
<text x="52.7" y="191">12</text>
<text x="170.9" y="188.1">Title</text>
<text x="270.5" y="188.5">D</text>
<text x="35.5" y="192.4">SDA</text>
<text x="41.4" y="197.7" transform="rotate(-90 41.4 197.7)">8</text>
<text x="42.8" y="192.4" transform="rotate(-90 42.8 192.4)">GND</text>
<text x="44.6" y="192.4">IO7</text>
<text x="170.9" y="196.6">Size</text>
<text x="185" y="196.6">Number</text>
<text x="241.6" y="196.6">Revision</text>
<text x="172.2" y="200.9">A</text>
<text x="170.9" y="205.1">Date:</text>
<text x="170.9" y="207.9">File:</text>
<text x="183.6" y="205.1">6/05/2025</text>
<text x="183.6" y="207.9">D:\DA1\ESP8266\Sheet2.SchDoc</text>
<text x="227.5" y="205.1">Sheet</text>
<text x="227.5" y="207.9">Drawn By:</text>
<text x="235" y="205.1">of</text>
<text x="37.8" y="212.2">1</text>
<text x="104.9" y="212.2">2</text>
<text x="172.2" y="212.2">3</text>
<text x="239.4" y="212.2">4</text>
</g>
<g font-size="2.5" fill="#262626">
<text x="207.8" y="23.9">+5</text>
<text x="137" y="32.3">+5</text>
<text x="180.8" y="35.2">Xuong/Phai</text>
<text x="254.4" y="35.2">DHT22</text>
<text x="26.5" y="38">+9</text>
<text x="254.4" y="38">SCL</text>
<text x="254.4" y="40.9">SDA</text>
<text x="180.8" y="46.5">Len/Trai</text>
<text x="254.4" y="43.7">Xuong/Phai</text>
<text x="254.4" y="46.5">Len/Trai</text>
<text x="254.4" y="49.4">Menu</text>
<text x="254.4" y="52.2">Tat_bao_thuc</text>
<text x="180.8" y="57.8">Menu</text>
<text x="254.4" y="55">Buzzer</text>
<text x="178.1" y="69.2">Tat_bao_thuc</text>
<text x="76.1" y="80.5">GND</text>
<text x="149.7" y="83.3">GND</text>
<text x="260.2" y="100.3">GND</text>
<text x="148.3" y="117.3">+5</text>
<text x="149.6" y="123">DHT22</text>
<text x="231.7" y="123">Buzzer</text>
<text x="146.9" y="137.2">GND</text>
<text x="49.2" y="142.8">+5</text>
<text x="137" y="140">+5</text>
<text x="40.7" y="154.1">+5</text>
<text x="110.1" y="151.3">GND</text>
<text x="111.5" y="154.1">+5</text>
<text x="20.9" y="159.8">+5</text>
<text x="47.8" y="165.5">GND</text>
<text x="223.3" y="162.6">GND</text>
<text x="183.7" y="173.9">GND</text>
<text x="22.1" y="188.1">SCL</text>
<text x="22.1" y="191">SDA 15</text>
<text x="39.2" y="207.9">GND</text>
</g>
<g font-size="2.5" fill="#0e0e0e">
<text x="217.5" y="21">U1</text>
<text x="165.2" y="32.1">Xuong/Phai</text>
<text x="70.3" y="38">IC1</text>
<text x="13.7" y="46.5">P1</text>
<text x="165.2" y="43.4">Len/Trai</text>
<text x="17.9" y="50.5" transform="rotate(-180 17.9 50.5)">M</text>
<text x="13.7" y="57.8">Header 2 - M</text>
<text x="70.3" y="55.6">LM7805</text>
<text x="165.2" y="54.7">Menu</text>
<text x="49.9" y="61.3">C1</text>
<text x="49.9" y="64.1">100uF/25V</text>
<text x="64.1" y="62.4">C3</text>
<text x="103.7" y="61.3">C2</text>
<text x="103.7" y="64.1">47uF/16V</text>
<text x="127" y="63.5">C4</text>
<text x="64.6" y="66.3">104</text>
<text x="127" y="66.3">104</text>
<text x="165.2" y="66">Tat_bao_thuc</text>
<text x="217.5" y="94.7">ESP8266-DevKit</text>
<text x="53.3" y="117.3">LCD 20x4A</text>
<text x="155.3" y="117.3">Khối cảm biến nhiệt độ/độ ẩm</text>
<text x="172" y="121.2" transform="rotate(90 172 121.2)">DHT22</text>
<text x="163.7" y="134.3">DHT22</text>
<text x="249.4" y="135.7">+</text>
<text x="253.9" y="135.7">Loa</text>
<text x="160.9" y="142.8">DS1307</text>
<text x="249.4" y="141.4">-</text>
<text x="134" y="151">R1</text>
<text x="134" y="153.8">4k7</text>
<text x="142.5" y="151">R2</text>
<text x="142.5" y="153.8">4k7</text>
<text x="188.7" y="155.3">BT1</text>
<text x="188.7" y="158.1">PIN CR2302</text>
<text x="44.8" y="168.3">I2C</text>
<text x="165.4" y="168.9">X1</text>
<text x="165.4" y="176.5">32,768 Khz</text>
</g>
<text font-size="2.5" fill="#4c4c4c" x="76.1" y="44.5">GND</text>
<g font-size="2.5" fill="#0f0f0f">
<text x="156.7" y="149.9">5</text>
<text x="156.7" y="147.1">6</text>
<text x="177.9" y="149.9">3</text>
<text x="177.9" y="147.1">7</text>
<text x="162.9" y="155">X1</text>
<text x="169.1" y="155">X2</text>
<text x="163.2" y="158.9" transform="rotate(-90 163.2 158.9)">1</text>
<text x="170.3" y="158.9" transform="rotate(-90 170.3 158.9)">2</text>
</g>
<g font-size="1.5" fill="#0e0e0e">
<text x="187" y="153" transform="rotate(90 187 153)">+</text>
<text x="187" y="158.4" transform="rotate(90 187 158.4)">-</text>
</g>
<g font-size="1" fill="#0e0e0e">
<text x="165.2" y="35.2">1</text>
<text x="176.2" y="35.2">2</text>
<text x="165.2" y="46.6">1</text>
<text x="176.2" y="46.6">2</text>
<text x="165.2" y="57.9">1</text>
<text x="176.2" y="57.9">2</text>
<text x="165.2" y="69.2">1</text>
<text x="176.2" y="69.2">2</text>
</g>
</svg>
